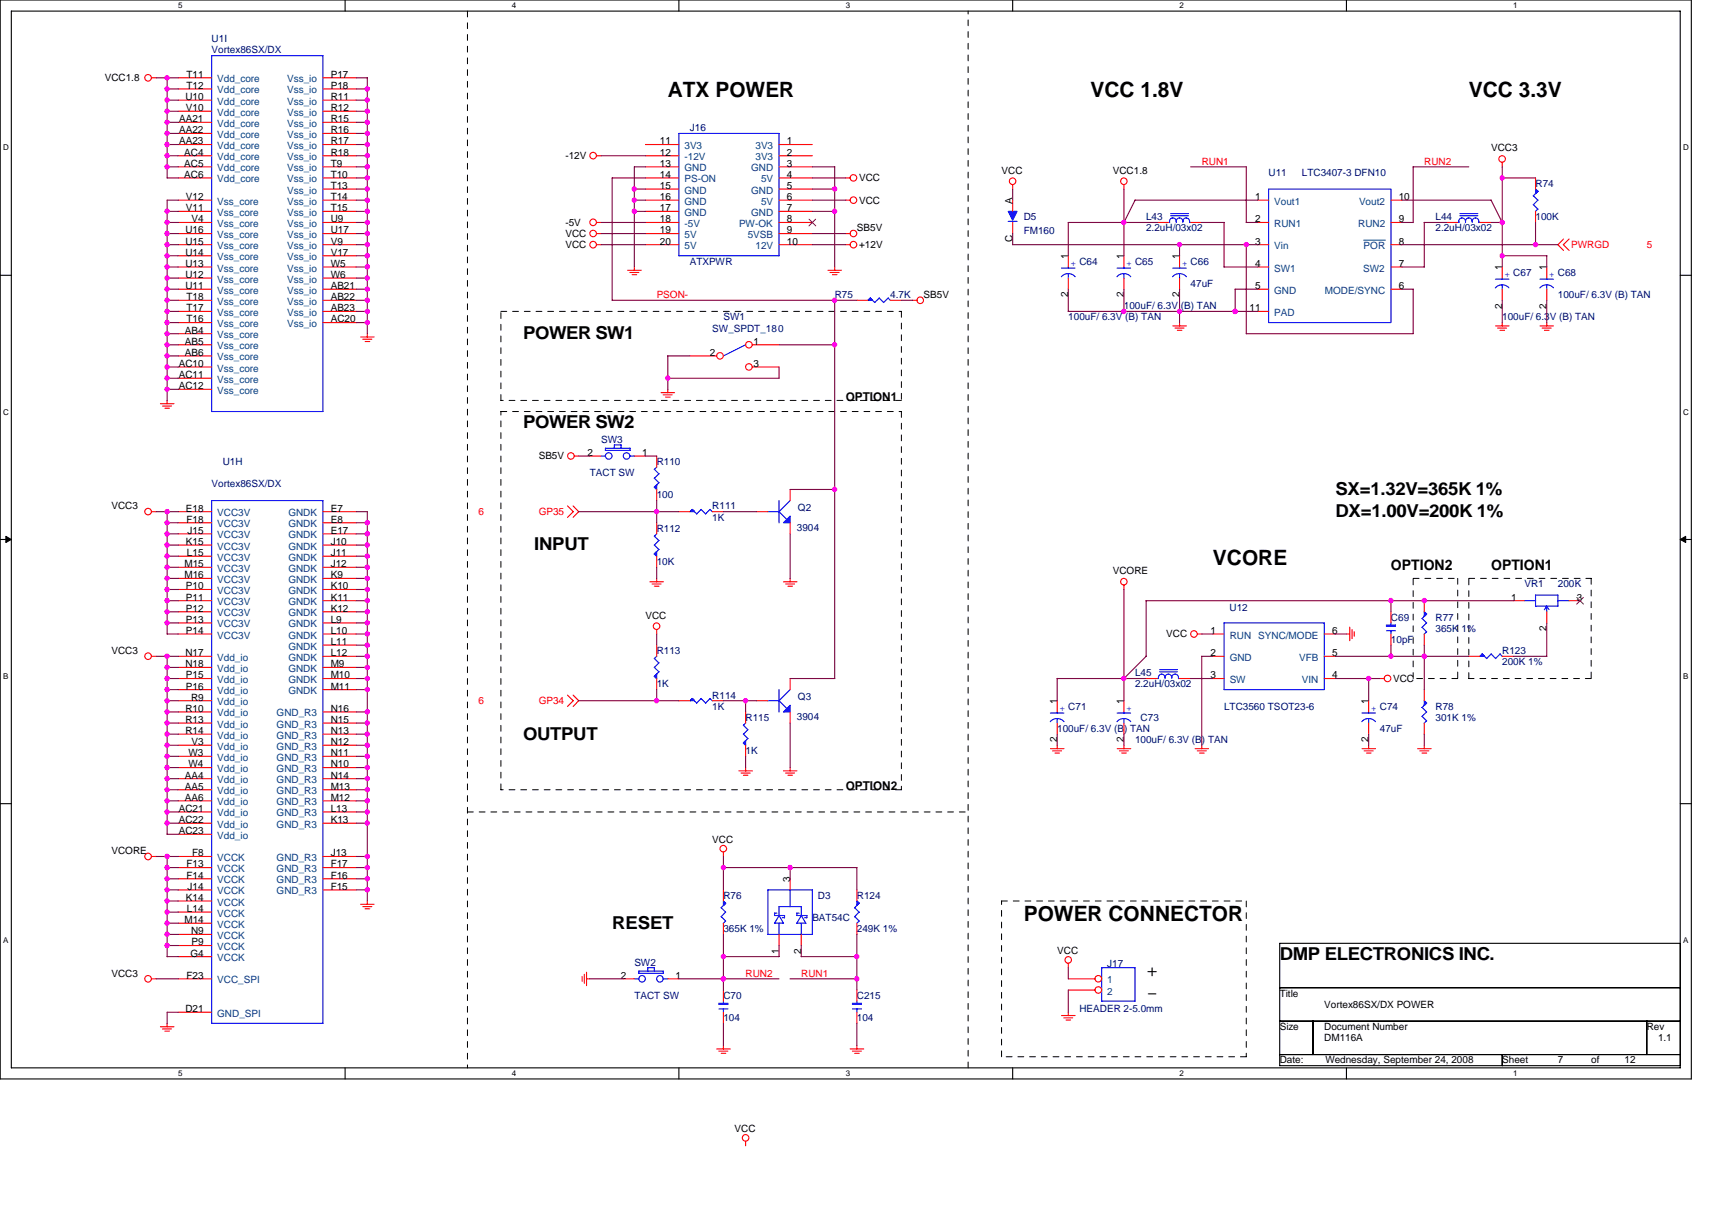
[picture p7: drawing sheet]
<svg xmlns="http://www.w3.org/2000/svg" width="297mm" height="210mm" viewBox="0 0 297 210" stroke-linecap="round" stroke-linejoin="round" font-family="sans-serif">
<path d="M0 0h293.5v187.2h-293.5zM2 1.9h289.5v183.4h-289.5z" fill="none" stroke="#000" stroke-width=".19"/>
<g fill="#fff">
<path d="M30.9 .2h.8v1.6h-.8z"/>
<path d="M30.9 185.5h.8v1.6h-.8z"/>
</g>
<path d="M59.9 0v1.9M59.9 185.3v1.9" fill="none" stroke="#000" stroke-width=".19"/>
<g fill="#fff">
<path d="M88.8 .2h.8v1.6h-.8z"/>
<path d="M88.8 185.5h.8v1.6h-.8z"/>
</g>
<path d="M117.8 0v1.9M117.8 185.3v1.9" fill="none" stroke="#000" stroke-width=".19"/>
<g fill="#fff">
<path d="M146.7 .2h.8v1.6h-.8z"/>
<path d="M146.7 185.5h.8v1.6h-.8z"/>
</g>
<path d="M175.7 0v1.9M175.7 185.3v1.9" fill="none" stroke="#000" stroke-width=".19"/>
<g fill="#fff">
<path d="M204.7 .2h.7v1.6h-.7z"/>
<path d="M204.7 185.5h.7v1.6h-.7z"/>
</g>
<path d="M233.6 0v1.9M233.6 185.3v1.9" fill="none" stroke="#000" stroke-width=".19"/>
<g fill="#fff">
<path d="M262.6 .2h.7v1.6h-.7z"/>
<path d="M262.6 185.5h.7v1.6h-.7z"/>
<path d="M.5 24.8h1v1.6h-1z"/>
<path d="M292 24.8h1v1.6h-1z"/>
<path d="M.5 70.7h1v1.5h-1z"/>
<path d="M292 70.7h1v1.5h-1z"/>
</g>
<path d="M0 47.8h2M291.5 47.8h2" fill="none" stroke="#000" stroke-width=".19"/>
<g fill="#fff">
<path d="M.5 116.5h.9v1.6h-.9z"/>
<path d="M292 116.5h.9v1.6h-.9z"/>
</g>
<path d="M0 93.6h2M291.5 93.6h2" fill="none" stroke="#000" stroke-width=".19"/>
<path d="M1 93.1l1 .5-1 .5zM291.5 93.6l1-.5v1z" fill="#000" stroke="#000" stroke-width=".17"/>
<g fill="#fff">
<path d="M.5 162.4h.9v1.5h-.9z"/>
<path d="M292 162.4h.9v1.5h-.9z"/>
</g>
<path d="M0 139.5h2M291.5 139.5h2M222 163.7h69.5v21.2h-69.5zM222 171.4h69.5M222 177.2h69.5M227.8 177.2v5.8M285.7 177.2v5.8M222 183h69.5M260.6 183v1.9" fill="none" stroke="#000" stroke-width=".19"/>
<g fill="none" stroke="#000" stroke-width=".17" stroke-dasharray="1 1 1 1 1 1 1 1">
<path d="M81.1 1.9v183.4M86.9 54h69.5M156.4 54v15.5M86.9 69.5v-15.5M86.9 71.4h69.5M156.4 69.5h-69.5M156.4 71.4v65.7M245.2 100.4h7.7M245.2 117.8v-17.4M252.9 100.4v17.4M252.9 117.8h-7.7M254.8 100.4h21.3"/>
<path d="M254.8 117.8v-17.4M276.1 100.4v17.4M276.1 117.8h-21.3M86.9 137.1v-65.7M156.4 137.1h-69.5M81.1 140.9h86.9M173.8 156.4h42.4M216.2 156.4v27M168 185.3v-183.4M173.8 183.4v-27M216.2 183.4h-42.4"/>
</g>
<g fill="none" stroke="#f00" stroke-width=".19">
<path d="M26.3 13.5h.8M30.9 13.5h5.8M30.9 15.4h5.8M30.9 17.4h5.8M30.9 19.3h5.8M56 13.5h5.8M56 15.4h5.8M56 17.4h5.8M56 19.3h5.8M30.9 30.9h5.8M30.9 34.7h5.8M30.9 27h5.8"/>
<path d="M30.9 38.6h5.8M30.9 21.2h5.8M30.9 23.2h5.8M30.9 25.1h5.8M30.9 29h5.8M30.9 36.7h5.8M56 30.9h5.8M56 34.7h5.8M56 27h5.8M56 38.6h5.8M56 21.2h5.8M56 23.2h5.8"/>
<path d="M56 25.1h5.8M56 29h5.8M56 36.7h5.8M56 32.8h5.8M103.5 27h.8M103.5 38.6h.8M112 30.9h5.8M112 34.7h5.8M112 27h5.8M112 38.6h5.8M112 25.1h5.8M112 29h5.8"/>
<path d="M112 36.7h5.8M112 32.8h5.8M135.2 30.9h5.7M135.2 34.7h5.7M135.2 27h5.7M135.2 38.6h5.7M135.2 25.1h5.7M135.2 29h5.7M135.2 36.7h5.7M135.2 32.8h5.7M146.7 30.9h.8M146.7 34.7h.8"/>
<path d="M175.7 32v.8M175.7 34.7v2M175.7 38.6v1.9M195 32v.8M260.6 28.2v.8M30.9 42.5h5.8M30.9 40.5h5.8M30.9 52.1h5.8M30.9 56h5.8M30.9 54h5.8M30.9 50.2h5.8M30.9 48.3h5.8"/>
<path d="M30.9 46.3h5.8M30.9 44.4h5.8M30.9 57.9h5.8M30.9 59.8h5.8M56 42.5h5.8M56 40.5h5.8M56 52.1h5.8M56 56h5.8M56 54h5.8M56 50.2h5.8M56 48.3h5.8M56 46.3h5.8"/>
<path d="M56 44.4h5.8M62.6 58.5h2.3M62.9 58.9h1.6M63.3 59.3h.9M63.7 57.9v.6M103.5 42.5h.8M103.5 40.5h.8M108.9 46.9h2.3M109.3 47.3h1.5M109.7 47.7h.8M110.1 46.3v.6M112 42.5h5.8"/>
<path d="M112 40.5h5.8M135.2 42.5h5.7M135.2 40.5h5.7M143.7 46.9h2.3M144 47.3h1.6M144.4 47.7h.8M144.8 46.3v.6M146.7 42.5h.8M146.7 40.5h.8M158.3 52.1h.8M185.4 44.4v1.9M185.4 48.3v1.9"/>
<path d="M203.5 56.6h2.3M203.9 56.9h1.5M204.3 57.3h.8M204.7 44.4v1.9M204.7 48.3v1.9M204.7 56v.6M259.5 56.6h2.3M259.8 56.9h1.6M260.3 57.3h.7M260.6 46.3v2M260.6 50.2v1.9M260.6 56v.6"/>
<path d="M267.2 56.6h2.3M267.6 56.9h1.5M268 57.3h.8M268.4 56v.6M271.3 41.5l-1 1 1 1M272.2 41.5l-1 1 1 1M27.8 70.1h2.4M28.2 70.5h1.6M28.6 70.8h.8M29 69.5v.6M30.9 61.8h5.8M30.9 63.7h5.8"/>
<path d="M30.9 65.6h5.8M30.9 67.6h5.8M99.6 79.1h.8M114.7 68.1h2.3M115.1 68.5h1.5M115.5 68.9h.8M115.9 67.6v.6M26.3 88.8h.8M98.5 87.8l1 1-1 1M99.4 87.8l1 1-1 1M131.3 88.8h1.9M137.1 84.9v2"/>
<path d="M137.1 90.7v1.9M26.3 113.9h.8M112.8 101h2.3M113.1 101.3h1.6M113.5 101.7h.8M113.9 100.4v.6M113.9 109.3v.7M113.9 112v1.9M113.9 117.8v1.9M135.9 101h2.4M136.3 101.3h1.6M136.7 101.7h.8"/>
<path d="M137.1 100.4v.6M137.1 117.8v1.9M195 101.5v.8M198.9 117.8h1.9M204.7 117.8h1.9M207.7 110h.8M233.6 110h.6M234.2 108.8v2.4M234.6 109.3v1.5M235 109.6v.8M239.4 117.8h.8M262.6 104.2h1.9"/>
<path d="M268.4 106.2v1.9M272.2 104.2h1.9M98.5 120.6l1 1-1 1M99.4 120.6l1 1-1 1M117.8 121.6h1.9M123.6 121.6h1.9M128.2 133.8h2.4M128.6 134.2h1.6M129 134.5h.8M129.4 123.5v2M129.4 129.3v2M129.4 133.2v.6"/>
<path d="M131.3 121.6h1.9M135.9 133.8h2.4M136.3 134.2h1.6M136.7 134.5h.8M137.1 123.5v2M137.1 133.2v.6M182.3 129.9h2.3M182.6 130.3h1.6M183 130.7h.8M183.4 129.3v.6M193.8 129.9h2.4M194.2 130.3h1.6"/>
<path d="M194.6 130.7h.8M195 129.3v.6M207.4 129.9h2.3M207.7 130.3h1.6M208.1 130.7h.8M208.5 129.3v.6M236.3 129.9h2.4M236.7 130.3h1.5M237.1 130.7h.8M237.5 129.3v.6M246 129.9h2.3M246.3 130.3h1.6"/>
<path d="M246.7 130.7h.8M247.1 129.3v.6M26.3 148.6h.8M62.6 156.9h2.3M62.9 157.3h1.6M63.3 157.7h.9M63.7 156.4v.6M125.5 147.9v.8M148.7 154.4v2M26.3 169.9h.8M27.8 178.2h2.4M28.2 178.6h1.6"/>
<path d="M28.6 178.9h.8M29 177.6v.6M101 169.5v.8M101.4 169.1v1.5M101.7 169.9h.6M101.8 168.7v2.3M148.7 160.2v2M148.7 171.8v1.9M148.7 175.7v1.9M184.2 176.2h2.3M184.6 176.6h1.5M185 177h.8"/>
<path d="M185.4 167.2v.8M185.4 175.7v.6M124.4 182h2.3M124.7 182.4h1.6M125.1 182.8h.8M125.5 181.5v.6M129.4 198.1v.7M147.5 182h2.4M147.9 182.4h1.6M148.3 182.8h.8M148.7 181.5v.6"/>
<circle cx="25.7" cy="13.5" r=".57"/>
<circle cx="102.9" cy="38.6" r=".57"/>
<circle cx="102.9" cy="27" r=".57"/>
<circle cx="148.1" cy="34.7" r=".57"/>
<circle cx="148.1" cy="30.9" r=".57"/>
<circle cx="175.7" cy="31.5" r=".57"/>
<circle cx="195" cy="31.5" r=".57"/>
<circle cx="260.6" cy="27.6" r=".57"/>
<circle cx="102.9" cy="42.5" r=".57"/>
<circle cx="102.9" cy="40.5" r=".57"/>
<circle cx="148.1" cy="42.5" r=".57"/>
<circle cx="148.1" cy="40.5" r=".57"/>
<circle cx="159.7" cy="52.1" r=".57"/>
<circle cx="99.1" cy="79.1" r=".57"/>
<circle cx="25.7" cy="88.8" r=".57"/>
<circle cx="25.7" cy="113.9" r=".57"/>
<circle cx="113.9" cy="108.7" r=".57"/>
<circle cx="195" cy="100.9" r=".57"/>
<circle cx="207.2" cy="110" r=".57"/>
<circle cx="240.8" cy="117.7" r=".57"/>
<circle cx="25.7" cy="148.6" r=".57"/>
<circle cx="125.5" cy="147.3" r=".57"/>
<circle cx="25.7" cy="169.9" r=".57"/>
<circle cx="185.3" cy="166.6" r=".57"/>
<circle cx="129.4" cy="197.5" r=".57"/>
</g>
<g fill="#00f" stroke="#00f" stroke-width=".19">
<path d="M174.9 36.7h1.6l-.8 1.5z" fill-rule="evenodd"/>
<path d="M120.1 121.2l.4 .4h-.8l.4-.4 .4 .4z" fill-rule="evenodd"/>
<path d="M136.5 123l.6-.6v1.1h-1.2z" fill-rule="evenodd"/>
<path d="M129 128.9l.4-.3v.7l-.4-.4 .4-.3z" fill-rule="evenodd"/>
<path d="M113.5 117.4l.4-.4v.8l-.4-.4 .4-.4z" fill-rule="evenodd"/>
<path d="M148.7 156.4l.4 .3-.4 .4 .4-.4-.4 .4z" fill-rule="evenodd"/>
<path d="M137.1 89.6v1.1h-1.2z" fill-rule="evenodd"/>
<path d="M147.9 174.1v.2h1.6v-.2z" fill-rule="evenodd"/>
</g>
<g fill="none" stroke="#00f" stroke-width=".19">
<path d="M36.7 9.7h19.3v61.7h-19.3zM117.8 23.2h17.4v21.2h-17.4zM174.9 38.4h1.6M175.7 38.4v.2M184.2 46.5h2.3M185.3 47.5a1.51 1.51 0 0 0-1.2 .5M185.3 47.5h.1a1.54 1.54 0 0 1 1.1 .5M185.4 46.3v.2M185.4 47.5v.8M203.5 46.5h2.3M204.6 47.5a1.51 1.51 0 0 0-1.1 .5M204.6 47.5h.1a1.54 1.54 0 0 1 1.1 .5"/>
<path d="M204.7 46.3v.2M204.7 47.5v.8M259.5 48.5h2.3M260.6 48.3v.2M260.6 49.4v.8M261.8 50a1.54 1.54 0 0 0-1.2-.6 1.54 1.54 0 0 0-1.2 .6M133.2 88.8h2l1.3 1.4M135.2 86.9v3.8M137.1 86.9l-2 1.9M113.5 117.3l.4 .5M113.5 114.3l.8 .7-.8 .8 .8 .8M114 113.9l-.5 .4"/>
<path d="M114.3 116.6l-.8 .8M135.2 119.7v3.9M137.1 119.7l-2 1.9M201.2 116.6h3.1M201.2 116.2h3.1M202.1 117.5a.59 .59 0 0 0-.7-.5 .59 .59 0 0 0-.4 .8h-.2M202.1 117.5a.58 .58 0 0 1 .6-.5 .58 .58 0 0 1 .6 .5M202.1 117.6v.2M203.3 117.5a.6 .6 0 0 1 .7-.5 .6 .6 0 0 1 .5 .8h.2M203.3 117.5v.3M264.5 104.2h1.9M266.4 105.2h3.9"/>
<path d="M268.3 105.2l.4 .6M268.4 105.2v1M268.4 105.2l-.5 .6M270.3 104.2h1.9M270.3 103.3h-3.9v1.9M270.3 103.3v1.9M120.1 121.2l-.4 .4M121.6 121.2l.8 .8M121.7 121.2l-.8 .8-.8-.8M123.2 121.2l.4 .4M123.2 121.2l-.8 .8M129 128.9l.4 .4"/>
<path d="M129 127.4l.7 .8M129 125.8l.7 .8M129.4 125.5l-.4 .4M129.8 128.1l-.8 .8M129.8 126.6l-.8 .8M133.2 121.6h2l1.3 1.4M148.3 157.5l.8 .8M148.3 159.1l.8 .8M148.7 156.4l.4 .4M149.1 156.7l-.8 .8M149.1 158.3l-.8 .8M149.1 159.8l-.4 .4"/>
<path d="M124.7 175.1h1.6M125.5 173.7v.4M125.5 175.1v.6M147.9 175.1h1.6M148.7 173.7v.4M148.7 175.1v.6"/>
</g>
<path d="M140.4 38l1.1 1.2M141.5 38l-1.1 1.2M273.6 103.7l1.1 1.1M274.7 103.7l-1.1 1.1" fill="none" stroke="#804000" stroke-width=".17"/>
<path d="M124.7 174.1h1.6v.2h-1.6z" fill="#00f"/>
<g fill="none" stroke="#00f" stroke-width=".19">
<path d="M202.7 38.6h.2M203.1 37.4h3.1M203.1 37.1h3.1M204.1 38.4v.2M205.2 38.4a.57 .57 0 0 0-.5-.6 .57 .57 0 0 0-.6 .6 .6 .6 0 0 0-.7-.6 .6 .6 0 0 0-.5 .8M205.2 38.4a.58 .58 0 0 1 .6-.6 .58 .58 0 0 1 .6 .6M205.2 38.4v.2M206.4 38.6h.2M206.4 38.4v.2M220.1 32.8h21.2v23.2h-21.2zM252.9 38.6h.2M253.3 37.4h3.1"/>
<path d="M253.3 37.1h3.1M254.3 38.4v.2M255.4 38.4a.58 .58 0 0 0-.5-.6 .58 .58 0 0 0-.6 .6 .6 .6 0 0 0-.7-.6 .6 .6 0 0 0-.5 .8M255.4 38.4a.57 .57 0 0 1 .6-.6 .57 .57 0 0 1 .6 .6M255.4 38.4v.2M256.6 38.6h.2M256.6 38.4v.2M266 34l.8 .8M266.4 32.8l.4 .4M266.8 33.2l-.8 .8M266.8 34.7l-.8 .8 .8 .8M266.8 36.3l-.4 .4"/>
<path d="M129.4 59.8l-3.9 2M151 51.7l.8 .8M151 51.7l-.4 .4M152.5 51.7l.8 .8M152.6 51.7l-.8 .8M154.1 51.7l.4 .4M154.1 51.7l-.8 .8M193.8 48a1.51 1.51 0 0 1 1.2-.5 1.54 1.54 0 0 1 1.2 .5M193.8 46.5h2.4M195 46.3v.2M195 47.5v.8M267.2 48.5h2.3"/>
<path d="M268.3 49.4a1.54 1.54 0 0 0-1.1 .6M268.3 49.4h.1a1.54 1.54 0 0 1 1.1 .6M268.4 48.3v.2M268.4 49.4v.8M104.3 79.1h.7M105 78.2h4.3M105 78.2v-.4h4.3v.4M107.8 77.2v.6M107.8 77.2h-1.2v.6M109.3 79.1h.8M36.7 86.9h19.3v90.7h-19.3zM113.5 81.4l.8 .8"/>
<path d="M113.5 94.6l.8 .7-.8 .8 .4 .4M114 81l-.5 .4M114 92.6l-.5 .4 .8 .8M114.3 82.2l-.8 .8 .8 .8-.8 .7 .4 .4M114.3 93.8l-.8 .8M121.6 88.4l.8 .8M121.7 88.4l-.8 .8-.8-.8-.4 .4M123.6 88.8l-.4-.4-.8 .8M212.4 108.1h17.4v11.6h-17.4zM240.6 109.5h1.5M241.3 108.1v.4M241.3 109.4v.6"/>
<path d="M247.1 106.2l.4 .4M247.5 106.6l-.8 .8 .8 .7M247.5 108.1l-.8 .8 .8 .8M247.5 109.6l-.4 .4M257.2 113.5l.8 .8M257.2 113.5l-.4 .4M258.7 113.5l.8 .8M258.7 113.5l-.8 .8M260.3 113.5l.4 .4M260.3 113.5l-.8 .8M182.2 125.2a1.51 1.51 0 0 1 1.2-.5 1.54 1.54 0 0 1 1.2 .5M182.2 123.7h2.4"/>
<path d="M183.4 123.5v.3M183.4 124.7v.8M193.8 125.2a1.51 1.51 0 0 1 1.2-.5 1.54 1.54 0 0 1 1.2 .5M193.8 123.7h2.4M195 123.5v.3M195 124.7v.8M236.3 125.2a1.46 1.46 0 0 1 1.1-.5h.1a1.54 1.54 0 0 1 1.2 .5M236.3 123.7h2.3M237.5 123.5v.3M237.5 124.7v.8M246.7 122.8l.8 .8M247.1 121.6l.4 .4"/>
<path d="M247.5 122l-.8 .8M247.5 123.5l-.8 .8 .8 .8M247.5 125.1l-.4 .4M125.1 157.5l.8 .8M125.1 159.1l.8 .8M125.5 156.4l.4 .4M125.9 156.7l-.8 .8M125.9 158.3l-.8 .8M125.9 159.8l-.4 .4M133.2 154.4h7.7v7.8h-7.7zM134.4 158.5v.4h1.7M134.4 158.5h.4"/>
<path d="M135.2 158.9l-.8 1.3h1.6l-.8-1.3v-1.6h3.8v1.6l.8 1.3M136.1 158.9v.4h-.4M137.1 154.4v2.9M138.3 158.5v.4h1.7M138.3 158.5h.4M139 158.9l-.8 1.3h1.6M140 158.9v.4h-.4M110 169.9h.8M112.4 167.9v.6M112.4 167.9h1.2M113.5 167.9v.7M115.1 169.9h.8"/>
<path d="M115.1 168.5v.4M115.1 168.5h-4.3v.4h4.3M124.7 174.1h1.6v.2h-1.6zM135.2 160.2v2M139 160.2v2M191.2 167.9h5.7v5.8h-5.7z"/>
<circle cx="105.6" cy="79.1" r=".57"/>
<circle cx="108.7" cy="79.1" r=".57"/>
<circle cx="111.4" cy="169.9" r=".57"/>
<circle cx="114.5" cy="169.9" r=".57"/>
</g>
<g fill="none" stroke="#f00" stroke-width=".19">
<path d="M200.8 38.6h1.9M206.6 38.6h1.9M218.2 38.6h1.9M218.2 34.7h1.9M241.3 38.6h2M241.3 34.7h2M251 38.6h1.9M256.8 38.6h1.9M266.4 30.9v1.9M266.4 36.7v1.9M130.5 59.8h4.7M148.7 52.1h1.9"/>
<path d="M154.5 52.1h1.9M195 44.4v1.9M195 48.3v1.9M218.2 42.5h1.9M218.2 46.3h1.9M218.2 50.2h1.9M218.2 54h1.9M241.3 42.5h2M241.3 46.3h2M241.3 50.2h2M268.4 46.3v2M268.4 50.2v1.9"/>
<path d="M102.3 79.1h2M110.1 79.1h1.9M113.9 79.1v2M119.7 61.8h4.7M130.5 63.7h4.7M30.9 88.8h5.8M30.9 90.7h5.8M30.9 92.6h5.8M30.9 94.6h5.8M30.9 96.5h5.8M30.9 98.4h5.8M56 88.8h5.8"/>
<path d="M56 90.7h5.8M56 92.6h5.8M56 94.6h5.8M56 96.5h5.8M56 98.4h5.8M113.9 84.9v2M113.9 90.7v1.9M113.9 96.5v1.9M117.8 88.8h1.9M123.6 88.8h1.9M30.9 100.4h5.8M30.9 102.3h5.8"/>
<path d="M30.9 104.2h5.8M30.9 106.2h5.8M30.9 108.1h5.8M30.9 110h5.8M30.9 113.9h5.8M30.9 115.8h5.8M30.9 117.8h5.8M30.9 119.7h5.8M56 100.4h5.8M56 102.3h5.8M56 104.2h5.8M56 106.2h5.8"/>
<path d="M56 108.1h5.8M56 110h5.8M56 112h5.8M56 113.9h5.8M56 115.8h5.8M56 117.8h5.8M56 119.7h5.8M210.5 110h1.9M210.5 113.9h1.9M210.5 117.8h1.9M229.8 110h1.9M229.8 113.9h1.9"/>
<path d="M229.8 117.8h1.9M241.3 106.2v1.9M241.3 110v2M247.1 104.2v2M247.1 110v2M247.1 119.7v1.9M254.8 113.9h2M260.6 113.9h2M30.9 123.5h5.8M30.9 125.5h5.8M30.9 127.4h5.8M30.9 129.3h5.8"/>
<path d="M30.9 131.3h5.8M30.9 133.2h5.8M30.9 135.1h5.8M30.9 137.1h5.8M30.9 139h5.8M30.9 121.6h5.8M56 123.5h5.8M56 125.5h5.8M56 127.4h5.8M56 129.3h5.8M56 131.3h5.8M56 133.2h5.8"/>
<path d="M56 135.1h5.8M56 137.1h5.8M56 139h5.8M183.4 121.6v1.9M183.4 125.5v1.9M195 121.6v1.9M195 125.5v1.9M237.5 121.6v1.9M237.5 125.5v1.9M247.1 125.5v1.9M30.9 140.9h5.8M30.9 142.9h5.8"/>
<path d="M30.9 148.6h5.8M30.9 150.6h5.8M30.9 152.5h5.8M30.9 154.4h5.8M30.9 156.4h5.8M30.9 158.3h5.8M30.9 144.8h5.8M56 140.9h5.8M56 142.9h5.8M56 148.6h5.8M56 150.6h5.8M56 152.5h5.8"/>
<path d="M56 154.4h5.8M125.5 154.4v2M137.1 152.5v1.9M30.9 169.9h5.8M30.9 160.2h5.8M30.9 162.2h5.8M30.9 164.1h5.8M30.9 166h5.8M30.9 175.7h5.8M108.1 169.9h2M115.9 169.9h1.9M125.5 160.2v2"/>
<path d="M125.5 171.8v1.9M125.5 175.7v1.9M135.2 162.2v1.9M139 162.2v1.9M185.4 169.9h4.6M185.4 171.8h4.6"/>
<circle cx="129.9" cy="59.8" r=".57"/>
<circle cx="124.9" cy="61.8" r=".57"/>
<circle cx="129.9" cy="63.7" r=".57"/>
<circle cx="190.6" cy="169.8" r=".57"/>
<circle cx="190.6" cy="171.8" r=".57"/>
</g>
<g fill="#00f" stroke="#00f" stroke-width=".19">
<path d="M120.1 88.4l.4 .4h-.8l.4-.4 .4 .4z" fill-rule="evenodd"/>
<path d="M247.1 106.2l.4 .4-.4 .3 .4-.3-.4 .3z" fill-rule="evenodd"/>
<path d="M113.5 84.5l.4-.3v.7l-.4-.4 .4-.3z" fill-rule="evenodd"/>
<path d="M113.5 96.1l.4-.4v.8l-.4-.4 .4-.4z" fill-rule="evenodd"/>
<path d="M247.1 121.6l.4 .4-.4 .4 .4-.4-.4 .4z" fill-rule="evenodd"/>
<path d="M240.6 108.5v.2h1.5v-.2z" fill-rule="evenodd"/>
<path d="M266.4 32.8l.4 .4-.4 .4 .4-.4-.4 .4z" fill-rule="evenodd"/>
<path d="M125.5 156.4l.4 .3-.4 .4 .4-.4-.4 .4z" fill-rule="evenodd"/>
<path d="M150.6 52.1l.4-.4 .4 .4-.4-.4 .4 .4z" fill-rule="evenodd"/>
<path d="M257.2 113.5l.4 .4h-.8l.4-.4 .4 .4z" fill-rule="evenodd"/>
</g>
<path d="M236.6 41.7h3.8" fill="none" stroke="#004080" stroke-width=".17"/>
<g fill="none" stroke="#800040" stroke-width=".19">
<path d="M27.1 13.5h3.8M29 15.4h1.9M29 17.4h1.9M29 19.3h1.9M29 13.5v17.4h1.9M61.8 13.5h2M61.8 15.4h2M61.8 17.4h2M61.8 19.3h2M63.7 13.5v44.4M29 21.2h1.9M29 23.2h1.9"/>
<path d="M29 25.1h1.9M29 27h1.9M29 29h1.9M29 38.6h1.9M29 36.7h1.9M30.9 34.7h-1.9v34.8M61.8 21.2h2M61.8 23.2h2M61.8 25.1h2M61.8 27h2M61.8 29h2M61.8 30.9h2"/>
<path d="M61.8 34.7h2M61.8 38.6h2M61.8 32.8h2M61.8 36.7h2M104.3 38.6h7.7M104.3 27h7.7M106.2 30.9h5.8M106.2 30.9v21.2h42.5M110.1 34.7h1.9M110.1 32.8h1.9M110.1 36.7h1.9M112 29h-1.9v17.4"/>
<path d="M140.9 29h3.9v17.4M140.9 30.9h5.9M140.9 34.7h5.9M140.9 32.8h3.9M140.9 36.7h3.9M175.7 32.8v1.9M195 32.8v11.6M196.9 34.7h21.3M197 34.7l-2 3.9M200.8 38.6h-15.5l.1 5.8M206.6 29h9.6M208.5 38.6h3.9v7.7h5.8"/>
<path d="M216.2 28.9v9.7h2M243.2 34.7h15.5M243.2 38.6h2M245.2 29h9.6M245.2 29v9.6M251 38.6h-3.9v7.7h-3.9M258.7 34.7l1.9 3.9h-1.9M260.6 30.9h5.8M260.6 28.9v17.4M266.4 38.6v3.9M29 42.5h1.9M29 40.5h1.9"/>
<path d="M29 52.1h1.9M29 59.8h1.9M29 46.3h1.9M29 44.4h1.9M29 54h1.9M29 50.2h1.9M29 48.3h1.9M29 57.9h1.9M29 56h1.9M61.8 42.5h2M61.8 40.5h2M61.8 52.1h2"/>
<path d="M61.8 46.3h2M61.8 44.4h2M61.8 54h2M61.8 50.2h2M61.8 48.3h2M61.8 56h2M104.3 42.5h7.7M104.3 40.5h7.7M135.2 59.8h9.6M140.9 42.5h5.9M140.9 40.5h5.9M144.8 52.1v65.7h-7.7"/>
<path d="M156.4 52.1h1.9M175.7 42.5h42.5M175.7 40.5v2M185.4 50.2v3.8h32.8M195 50.2v3.8M204.7 42.4v2M204.7 50.2v5.8M214.3 50.2h3.9M214.3 50.2v3.8M216.2 42.4v15.5h29v-7.7h-2M243.3 42.5h27M260.6 52.1v3.9"/>
<path d="M260.6 44.4h7.8M268.4 44.4v2M268.4 52.1v3.9M29 65.6h1.9M29 61.8h1.9M29 63.7h1.9M29 67.6h1.9M100.4 79.1h2M112 79.1h2M115.8 65.6h19.4M119.7 61.8h-3.8v5.8M135.2 63.7v2"/>
<path d="M27.1 88.8h3.8M29 90.7h1.9M29 92.6h1.9M29 94.6h1.9M29 96.5h1.9M29 98.4h1.9M29 88.8v21.2h1.9M61.8 88.8h2M61.8 90.7h2M61.8 92.6h2M61.8 94.6h2M61.8 96.5h2"/>
<path d="M61.8 98.4h2M63.7 88.8v67.6M100.4 88.8h17.4M113.9 86.9v3.8M113.9 98.4v2M125.5 88.8h5.8M137.1 84.9h7.7M137.1 92.6v7.8M27.1 113.9h3.8M29 100.4h1.9M29 102.3h1.9M29 104.2h1.9"/>
<path d="M29 106.2h1.9M29 108.1h1.9M29 115.8h1.9M29 117.8h1.9M29 119.7h1.9M29 113.9v30.9h1.9M61.8 100.4h2M61.8 102.3h2M61.8 104.2h2M61.8 106.2h2M61.8 108.1h2M61.8 110h2"/>
<path d="M61.8 113.9h2M61.8 115.8h2M61.8 117.8h2M61.8 119.7h2M61.8 112h2M113.9 110v2M113.9 119.7v1.9M183.4 117.8h15.5M183.4 117.7v3.9M195 102.3v19.3M198.8 104.2h63.8M198.9 104.2v9.7"/>
<path d="M198.9 113.9l-3.9 3.9M206.6 117.8h3.9M208.5 110h2M208.5 113.9h2M208.5 113.9v15.4M231.7 110h1.9M231.7 117.8h7.7M231.7 113.9h23.1M237.5 117.7v3.9M241.3 104.2v2M241.3 111.9v2M247.1 111.9v7.8"/>
<path d="M268.4 108.1v5.8h-5.9M29 121.6h1.9M29 123.5h1.9M29 125.5h1.9M29 127.4h1.9M29 129.3h1.9M29 131.3h1.9M29 133.2h1.9M29 135.1h1.9M29 137.1h1.9M29 139h1.9M61.8 123.5h2"/>
<path d="M61.8 125.5h2M61.8 127.4h2M61.8 129.3h2M61.8 131.3h2M61.8 133.2h2M61.8 135.1h2M61.8 137.1h2M61.8 139h2M100.4 121.6h17.4M125.5 121.6h5.8M129.4 121.6v2M129.4 131.3v1.9"/>
<path d="M137.1 125.5v7.7M183.4 127.4v1.9M195 127.4v1.9M237.5 127.4v1.9M247.1 127.4v1.9M27 148.6h3.9M29 140.9h1.9M29 142.9h1.9M29 148.6v17.4M29 152.5h1.9M29 150.6h1.9M29 154.4h1.9"/>
<path d="M29 158.3h1.9M29 156.4h1.9M61.8 140.9h2M61.8 142.9h2M61.8 152.5h2M61.8 150.6h2M61.8 154.4h2M61.8 148.6h2M125.5 150.6h23.2v3.8M125.5 148.6v5.9M137.1 150.5v2M27.1 169.9h3.8"/>
<path d="M29 166h1.9M29 160.2h1.9M29 164.1h1.9M29 162.2h1.9M30.9 175.7h-1.9v1.9M102.3 169.9h5.8M117.8 169.9h17.4M125.5 162.2v9.6M125.5 177.6v3.9M135.2 164.1v1.9h-9.7M137.1 169.9h11.6M139 166h9.7"/>
<path d="M139 164.1v1.9M148.7 162.1v9.7M148.7 177.6v3.9M185.4 167.9v2M185.4 171.8v3.9"/>
</g>
<g fill="#f0f" stroke="#f0f" stroke-width=".19">
<circle cx="29" cy="108.1" r=".38"/>
<circle cx="29" cy="113.9" r=".38"/>
<circle cx="29" cy="115.8" r=".38"/>
<circle cx="29" cy="28.9" r=".38"/>
<circle cx="29" cy="13.5" r=".38"/>
<circle cx="29" cy="15.4" r=".38"/>
<circle cx="29" cy="17.4" r=".38"/>
<circle cx="29" cy="19.3" r=".38"/>
<circle cx="29" cy="21.2" r=".38"/>
<circle cx="29" cy="23.1" r=".38"/>
<circle cx="29" cy="25.1" r=".38"/>
<circle cx="29" cy="27" r=".38"/>
<circle cx="29" cy="88.8" r=".38"/>
<circle cx="29" cy="90.7" r=".38"/>
<circle cx="29" cy="92.6" r=".38"/>
<circle cx="29" cy="94.6" r=".38"/>
<circle cx="29" cy="96.5" r=".38"/>
<circle cx="29" cy="98.4" r=".38"/>
<circle cx="29" cy="100.4" r=".38"/>
<circle cx="29" cy="102.3" r=".38"/>
<circle cx="29" cy="104.2" r=".38"/>
<circle cx="29" cy="106.2" r=".38"/>
<circle cx="29" cy="117.7" r=".38"/>
<circle cx="29" cy="119.7" r=".38"/>
<circle cx="29" cy="121.6" r=".38"/>
<circle cx="29" cy="123.5" r=".38"/>
<circle cx="29" cy="125.5" r=".38"/>
<circle cx="29" cy="127.4" r=".38"/>
<circle cx="29" cy="129.3" r=".38"/>
<circle cx="29" cy="131.3" r=".38"/>
<circle cx="29" cy="133.2" r=".38"/>
<circle cx="29" cy="135.1" r=".38"/>
<circle cx="29" cy="137" r=".38"/>
<circle cx="29" cy="139" r=".38"/>
<circle cx="29" cy="140.9" r=".38"/>
<circle cx="29" cy="142.8" r=".38"/>
<circle cx="144.8" cy="52.1" r=".38"/>
<circle cx="144.8" cy="84.9" r=".38"/>
<circle cx="266.4" cy="42.4" r=".38"/>
<circle cx="195" cy="38.6" r=".38"/>
<circle cx="260.6" cy="38.6" r=".38"/>
<circle cx="260.6" cy="44.4" r=".38"/>
<circle cx="125.5" cy="166" r=".38"/>
<circle cx="125.5" cy="169.9" r=".38"/>
<circle cx="260.6" cy="30.9" r=".38"/>
<circle cx="113.9" cy="88.8" r=".38"/>
<circle cx="113.9" cy="121.6" r=".38"/>
<circle cx="144.8" cy="59.8" r=".38"/>
<circle cx="129.3" cy="121.6" r=".38"/>
<circle cx="29" cy="46.3" r=".38"/>
<circle cx="63.7" cy="152.5" r=".38"/>
<circle cx="29" cy="40.5" r=".38"/>
<circle cx="29" cy="65.6" r=".38"/>
<circle cx="63.7" cy="23.1" r=".38"/>
<circle cx="63.7" cy="48.2" r=".38"/>
<circle cx="29" cy="57.9" r=".38"/>
<circle cx="214.3" cy="54" r=".38"/>
<circle cx="29" cy="52.1" r=".38"/>
<circle cx="29" cy="160.2" r=".38"/>
<circle cx="63.7" cy="98.4" r=".38"/>
<circle cx="29" cy="158.3" r=".38"/>
<circle cx="63.7" cy="38.6" r=".38"/>
<circle cx="63.7" cy="90.7" r=".38"/>
<circle cx="63.7" cy="127.4" r=".38"/>
<circle cx="63.7" cy="148.6" r=".38"/>
<circle cx="29" cy="36.7" r=".38"/>
<circle cx="63.7" cy="115.8" r=".38"/>
<circle cx="63.7" cy="102.3" r=".38"/>
<circle cx="29" cy="54" r=".38"/>
<circle cx="237.5" cy="117.7" r=".38"/>
<circle cx="63.7" cy="27" r=".38"/>
<circle cx="63.7" cy="19.3" r=".38"/>
<circle cx="216.2" cy="42.4" r=".38"/>
<circle cx="63.7" cy="52.1" r=".38"/>
<circle cx="29" cy="59.8" r=".38"/>
<circle cx="29" cy="164.1" r=".38"/>
<circle cx="63.7" cy="131.3" r=".38"/>
<circle cx="63.7" cy="139" r=".38"/>
<circle cx="29" cy="154.4" r=".38"/>
<circle cx="63.7" cy="92.6" r=".38"/>
<circle cx="63.7" cy="42.4" r=".38"/>
<circle cx="247.1" cy="113.9" r=".38"/>
<circle cx="241.3" cy="113.9" r=".38"/>
<circle cx="63.7" cy="32.8" r=".38"/>
<circle cx="195" cy="54" r=".38"/>
<circle cx="63.7" cy="123.5" r=".38"/>
<circle cx="63.7" cy="56" r=".38"/>
<circle cx="110" cy="34.7" r=".38"/>
<circle cx="29" cy="148.6" r=".38"/>
<circle cx="29" cy="150.6" r=".38"/>
<circle cx="63.7" cy="110" r=".38"/>
<circle cx="63.7" cy="30.9" r=".38"/>
<circle cx="63.7" cy="119.7" r=".38"/>
<circle cx="63.7" cy="150.6" r=".38"/>
<circle cx="29" cy="48.2" r=".38"/>
<circle cx="63.7" cy="135.1" r=".38"/>
<circle cx="63.7" cy="106.2" r=".38"/>
<circle cx="29" cy="42.4" r=".38"/>
<circle cx="63.7" cy="46.3" r=".38"/>
<circle cx="115.8" cy="65.6" r=".38"/>
<circle cx="63.7" cy="113.9" r=".38"/>
<circle cx="63.7" cy="36.7" r=".38"/>
<circle cx="29" cy="67.6" r=".38"/>
<circle cx="63.7" cy="142.8" r=".38"/>
<circle cx="144.8" cy="32.8" r=".38"/>
<circle cx="63.7" cy="154.4" r=".38"/>
<circle cx="195" cy="117.7" r=".38"/>
<circle cx="29" cy="38.6" r=".38"/>
<circle cx="29" cy="56" r=".38"/>
<circle cx="29" cy="61.8" r=".38"/>
<circle cx="63.7" cy="50.2" r=".38"/>
<circle cx="63.7" cy="25.1" r=".38"/>
<circle cx="63.7" cy="137" r=".38"/>
<circle cx="29" cy="162.1" r=".38"/>
<circle cx="29" cy="156.3" r=".38"/>
<circle cx="63.7" cy="129.3" r=".38"/>
<circle cx="29" cy="63.7" r=".38"/>
<circle cx="63.7" cy="40.5" r=".38"/>
<circle cx="204.6" cy="42.4" r=".38"/>
<circle cx="110" cy="36.7" r=".38"/>
<circle cx="63.7" cy="108.1" r=".38"/>
<circle cx="63.7" cy="100.4" r=".38"/>
<circle cx="241.3" cy="104.2" r=".38"/>
<circle cx="63.7" cy="15.4" r=".38"/>
<circle cx="63.7" cy="28.9" r=".38"/>
<circle cx="63.7" cy="54" r=".38"/>
<circle cx="63.7" cy="117.7" r=".38"/>
<circle cx="63.7" cy="104.2" r=".38"/>
<circle cx="29" cy="50.2" r=".38"/>
<circle cx="63.7" cy="111.9" r=".38"/>
<circle cx="110" cy="32.8" r=".38"/>
<circle cx="63.7" cy="140.9" r=".38"/>
<circle cx="63.7" cy="133.2" r=".38"/>
<circle cx="63.7" cy="44.4" r=".38"/>
<circle cx="29" cy="152.5" r=".38"/>
<circle cx="63.7" cy="21.2" r=".38"/>
<circle cx="29" cy="44.4" r=".38"/>
<circle cx="144.8" cy="36.7" r=".38"/>
<circle cx="63.7" cy="94.6" r=".38"/>
<circle cx="63.7" cy="96.5" r=".38"/>
<circle cx="63.7" cy="17.4" r=".38"/>
<circle cx="63.7" cy="34.7" r=".38"/>
<circle cx="204.6" cy="54" r=".38"/>
<circle cx="63.7" cy="125.5" r=".38"/>
<circle cx="247.1" cy="104.2" r=".38"/>
<circle cx="148.7" cy="169.9" r=".38"/>
<circle cx="148.7" cy="166" r=".38"/>
<circle cx="137.1" cy="150.6" r=".38"/>
<circle cx="125.5" cy="150.6" r=".38"/>
</g>
<g font-size="3.7">
<text x="115.9" y="16.9">ATX POWER</text>
<text x="189.2" y="16.9">VCC 1.8V</text>
<text x="254.8" y="16.9">VCC 3.3V</text>
<text x="210.5" y="98">VCORE</text>
<text x="177.6" y="159.7">POWER CONNECTOR</text>
</g>
<g font-size="3.5">
<text x="198.9" y="169.5">+</text>
<text x="198.9" y="173.4">-</text>
</g>
<g font-size="3.1">
<text x="90.8" y="58.8">POWER SW1</text>
<text x="90.8" y="74.3">POWER SW2</text>
<text x="231.7" y="89.7">DX=1.00V=200K 1%</text>
<text x="231.7" y="85.9">SX=1.32V=365K 1%</text>
<text x="92.7" y="95.5">INPUT</text>
<text x="90.8" y="128.3">OUTPUT</text>
<text x="106.2" y="161.1">RESET</text>
<text x="222" y="166.6">DMP ELECTRONICS INC.</text>
</g>
<g font-size="2.5">
<text x="241.3" y="98.8">OPTION2</text>
<text x="258.7" y="98.8">OPTION1</text>
</g>
<g font-size="2.1">
<text x="146.7" y="69.5">OPTION1</text>
<text x="146.7" y="137.1">OPTION2</text>
</g>
<g font-size="1.7" fill="#000080">
<text x="36.7" y="7.3">U1I</text>
<text x="36.7" y="9.3">Vortex86SX/DX</text>
<text x="119.7" y="22.8">J16</text>
<text x="220.1" y="30.5">U11</text>
<text x="225.9" y="30.5">LTC3407-3 DFN10</text>
<text x="266.4" y="32.4">R74</text>
<text x="177.6" y="38.2">D5</text>
<text x="177.6" y="40.5">FM160</text>
<text x="198.9" y="38.2">L43</text>
<text x="198.9" y="40.2">2.2uH/03x02</text>
<text x="249.1" y="38.2">L44</text>
<text x="249.1" y="40.2">2.2uH/03x02</text>
<text x="266.4" y="38.2">100K</text>
<text x="119.7" y="45.9">ATXPWR</text>
<text x="187.3" y="45.9">C64</text>
<text x="196.9" y="45.9">C65</text>
<text x="206.6" y="45.9">C66</text>
<text x="262.6" y="47.9">C67</text>
<text x="270.3" y="47.9">C68</text>
<text x="144.8" y="51.7">R75</text>
<text x="154.5" y="51.7">4.7K</text>
<text x="195" y="53.7">100uF/ 6.3V (B) TAN</text>
<text x="206.6" y="49.8">47uF</text>
<text x="270.3" y="51.7">100uF/ 6.3V (B) TAN</text>
<text x="123.6" y="57.5">SW_SPDT_180</text>
<text x="125.5" y="55.6">SW1</text>
<text x="185.4" y="55.6">100uF/ 6.3V (B) TAN</text>
<text x="260.6" y="55.6">100uF/ 6.3V (B) TAN</text>
<text x="104.3" y="76.8">SW3</text>
<text x="38.6" y="80.7">U1H</text>
<text x="102.3" y="82.6">TACT SW</text>
<text x="113.9" y="80.7">R110</text>
<text x="36.7" y="84.5">Vortex86SX/DX</text>
<text x="113.9" y="86.5">100</text>
<text x="123.6" y="88.4">R111</text>
<text x="138.4" y="88.6">Q2</text>
<text x="113.9" y="92.3">R112</text>
<text x="123.6" y="90.3">1K</text>
<text x="138.3" y="92.1">3904</text>
<text x="113.9" y="98.1">10K</text>
<text x="264.5" y="101.9">VR1</text>
<text x="270.3" y="101.9">200K</text>
<text x="213.3" y="106">U12</text>
<text x="241.3" y="107.7">C69</text>
<text x="249.1" y="107.7">R77</text>
<text x="113.9" y="113.5">R113</text>
<text x="241.3" y="111.6">10pF</text>
<text x="249.1" y="109.6">365K 1%</text>
<text x="260.6" y="113.5">R123</text>
<text x="113.9" y="119.3">1K</text>
<text x="196.9" y="117.4">L45</text>
<text x="196.9" y="119.3">2.2uH/03x02</text>
<text x="260.6" y="115.4">200K 1%</text>
<text x="123.6" y="121.2">R114</text>
<text x="123.6" y="123.1">1K</text>
<text x="129.4" y="125.1">R115</text>
<text x="138.3" y="124.9">3904</text>
<text x="138.4" y="121.4">Q3</text>
<text x="185.4" y="123.1">C71</text>
<text x="197.9" y="125.1">C73</text>
<text x="212.4" y="123.1">LTC3560 TSOT23-6</text>
<text x="239.4" y="123.1">C74</text>
<text x="249.1" y="123.1">R78</text>
<text x="249.1" y="125.1">301K 1%</text>
<text x="129.4" y="130.9">1K</text>
<text x="183.4" y="127">100uF/ 6.3V (B) TAN</text>
<text x="196.9" y="128.9">100uF/ 6.3V (B) TAN</text>
<text x="239.4" y="127">47uF</text>
<text x="125.5" y="156">R76</text>
<text x="141.9" y="156">D3</text>
<text x="148.7" y="156">R124</text>
<text x="125.5" y="161.8">365K 1%</text>
<text x="140.9" y="159.8">BAT54C</text>
<text x="148.7" y="161.8">249K 1%</text>
<text x="110.1" y="167.6">SW2</text>
<text x="192.1" y="167.7">J17</text>
<text x="110.1" y="173.4">TACT SW</text>
<text x="125.5" y="173.4">C70</text>
<text x="148.7" y="173.4">C215</text>
<text x="125.5" y="177.2">104</text>
<text x="148.7" y="177.2">104</text>
<text x="187.3" y="175.7">HEADER 2-5.0mm</text>
</g>
<g font-size="1.7">
<text x="18.2" y="14.1">VCC1.8</text>
<text x="32.2" y="17.4">U10</text>
<text x="32.4" y="13.5">T11</text>
<text x="32.4" y="15.4">T12</text>
<text x="57.4" y="13.5">P17</text>
<text x="57.4" y="15.4">P18</text>
<text x="57.4" y="17.4">R11</text>
<text x="31.1" y="21.2">AA21</text>
<text x="31.1" y="23.1">AA22</text>
<text x="32.3" y="19.3">V10</text>
<text x="57.4" y="19.3">R12</text>
<text x="57.4" y="21.2">R15</text>
<text x="57.4" y="23.1">R16</text>
<text x="31.1" y="25.1">AA23</text>
<text x="32" y="27">AC4</text>
<text x="32" y="28.9">AC5</text>
<text x="57.4" y="25.1">R17</text>
<text x="57.4" y="27">R18</text>
<text x="57.4" y="28.9">T9</text>
<text x="98.1" y="27.6">-12V</text>
<text x="114.5" y="25.1">11</text>
<text x="114.5" y="27">12</text>
<text x="114.5" y="28.9">13</text>
<text x="136.5" y="25.1">1</text>
<text x="136.5" y="27">2</text>
<text x="136.5" y="28.9">3</text>
<text x="258.7" y="26.2">VCC3</text>
<text x="32" y="30.9">AC6</text>
<text x="32.3" y="34.7">V12</text>
<text x="57.4" y="30.9">T10</text>
<text x="57.4" y="32.8">T13</text>
<text x="57.4" y="34.7">T14</text>
<text x="114.5" y="30.9">14</text>
<text x="114.5" y="32.8">15</text>
<text x="114.5" y="34.7">16</text>
<text x="136.5" y="30.9">4</text>
<text x="136.5" y="32.8">5</text>
<text x="136.5" y="34.7">6</text>
<text x="149.1" y="31.5">VCC</text>
<text x="149.1" y="35.3">VCC</text>
<text x="173.8" y="30.1">VCC</text>
<text x="175.7" y="35.3" transform="rotate(-90 175.7 35.3)">A</text>
<text x="193.1" y="30.1">VCC1.8</text>
<text x="217.8" y="34.7">1</text>
<text x="242.7" y="34.7">10</text>
<text x="32.2" y="40.5">U16</text>
<text x="32.3" y="36.7">V11</text>
<text x="33.2" y="38.6">V4</text>
<text x="57.4" y="36.7">T15</text>
<text x="57.4" y="38.6">U9</text>
<text x="57.4" y="40.5">U17</text>
<text x="98.1" y="41.1">VCC</text>
<text x="98.1" y="39.2">-5V</text>
<text x="114.5" y="36.7">17</text>
<text x="114.5" y="38.6">18</text>
<text x="114.5" y="40.5">19</text>
<text x="136.5" y="36.7">7</text>
<text x="136.5" y="38.6">8</text>
<text x="136.5" y="40.5">9</text>
<text x="148.7" y="40.2">SB5V</text>
<text x="175.7" y="42" transform="rotate(-90 175.7 42)">C</text>
<text x="217.8" y="38.6">2</text>
<text x="242.7" y="38.6">9</text>
<text x="32.2" y="46.3">U13</text>
<text x="32.2" y="44.4">U14</text>
<text x="32.2" y="42.4">U15</text>
<text x="57.4" y="42.4">V9</text>
<text x="57.4" y="44.4">V17</text>
<text x="57.4" y="46.3">W5</text>
<text x="98.1" y="43.1">VCC</text>
<text x="114.5" y="42.4">20</text>
<text x="136.5" y="42.4">10</text>
<text x="149.1" y="43.1">+12V</text>
<text x="185.3" y="45" transform="rotate(-90 185.3 45)">1</text>
<text x="195" y="45" transform="rotate(-90 195 45)">1</text>
<text x="204.6" y="45" transform="rotate(-90 204.6 45)">1</text>
<text x="217.8" y="42.4">3</text>
<text x="217.8" y="46.3">4</text>
<text x="242.7" y="46.3">7</text>
<text x="242.7" y="42.4">8</text>
<text x="260.6" y="46.9" transform="rotate(-90 260.6 46.9)">1</text>
<text x="268.3" y="46.9" transform="rotate(-90 268.3 46.9)">1</text>
<text x="32.2" y="50.2">U11</text>
<text x="32.2" y="48.2">U12</text>
<text x="32.4" y="52.1">T18</text>
<text x="57.4" y="48.2">W6</text>
<text x="57.4" y="50.2">AB21</text>
<text x="57.4" y="52.1">AB22</text>
<text x="160.2" y="51.7">SB5V</text>
<text x="185.3" y="51.6" transform="rotate(-90 185.3 51.6)">2</text>
<text x="195" y="51.6" transform="rotate(-90 195 51.6)">2</text>
<text x="204.6" y="51.6" transform="rotate(-90 204.6 51.6)">2</text>
<text x="217.8" y="50.2">5</text>
<text x="242.7" y="50.2">6</text>
<text x="260.6" y="53.6" transform="rotate(-90 260.6 53.6)">2</text>
<text x="268.3" y="53.6" transform="rotate(-90 268.3 53.6)">2</text>
<text x="32.1" y="57.9">AB4</text>
<text x="32.1" y="59.8">AB5</text>
<text x="32.4" y="56">T16</text>
<text x="32.4" y="54">T17</text>
<text x="57.4" y="54">AB23</text>
<text x="57.4" y="56">AC20</text>
<text x="130.7" y="59.8">1</text>
<text x="216.8" y="54">11</text>
<text x="31" y="63.7">AC10</text>
<text x="31" y="65.6">AC11</text>
<text x="32.1" y="61.7">AB6</text>
<text x="123.2" y="61.7">2</text>
<text x="130.7" y="63.7">3</text>
<text x="31" y="67.5">AC12</text>
<text x="93.5" y="79.7">SB5V</text>
<text x="102" y="79.1">2</text>
<text x="111.4" y="79.1">1</text>
<text x="19.3" y="88.4">VCC3</text>
<text x="32.3" y="88.8">E18</text>
<text x="57.4" y="88.8">E7</text>
<text x="32.3" y="94.6">K15</text>
<text x="32.4" y="90.7">F18</text>
<text x="32.6" y="92.6">J15</text>
<text x="57.4" y="90.7">E8</text>
<text x="57.4" y="92.6">E17</text>
<text x="57.4" y="94.6">J10</text>
<text x="32" y="98.4">M15</text>
<text x="32" y="100.4">M16</text>
<text x="32.4" y="96.5">L15</text>
<text x="57.4" y="96.5">J11</text>
<text x="57.4" y="98.4">J12</text>
<text x="57.4" y="100.4">K9</text>
<text x="193.1" y="99.6">VCORE</text>
<text x="32.3" y="102.3">P10</text>
<text x="32.3" y="104.2">P11</text>
<text x="32.3" y="106.2">P12</text>
<text x="57.4" y="102.3">K10</text>
<text x="57.4" y="104.2">K11</text>
<text x="57.4" y="106.2">K12</text>
<text x="112" y="107.3">VCC</text>
<text x="262.2" y="104.2">1</text>
<text x="273.6" y="104.2">3</text>
<text x="19.3" y="113.5">VCC3</text>
<text x="32.2" y="113.9">N17</text>
<text x="32.3" y="108.1">P13</text>
<text x="32.3" y="110">P14</text>
<text x="57.4" y="108.1">L9</text>
<text x="57.4" y="110">L10</text>
<text x="57.4" y="111.9">L11</text>
<text x="57.4" y="113.9">L12</text>
<text x="202.3" y="110.6">VCC</text>
<text x="210.1" y="110">1</text>
<text x="210.1" y="113.9">2</text>
<text x="231.1" y="113.9">5</text>
<text x="231.1" y="110">6</text>
<text x="268.3" y="109.5" transform="rotate(-90 268.3 109.5)">2</text>
<text x="32.2" y="115.8">N18</text>
<text x="32.3" y="117.7">P15</text>
<text x="32.3" y="119.7">P16</text>
<text x="57.4" y="115.8">M9</text>
<text x="57.4" y="117.7">M10</text>
<text x="57.4" y="119.7">M11</text>
<text x="210.1" y="117.7">3</text>
<text x="231.1" y="117.7">4</text>
<text x="241.7" y="118.3">VCC</text>
<text x="32.2" y="123.5">R10</text>
<text x="32.2" y="125.5">R13</text>
<text x="33.1" y="121.6">R9</text>
<text x="57.4" y="123.5">N16</text>
<text x="57.4" y="125.5">N15</text>
<text x="183.4" y="122.2" transform="rotate(-90 183.4 122.2)">1</text>
<text x="195" y="122.2" transform="rotate(-90 195 122.2)">1</text>
<text x="237.4" y="122.2" transform="rotate(-90 237.4 122.2)">1</text>
<text x="32.2" y="127.4">R14</text>
<text x="32.7" y="131.2">W3</text>
<text x="33.2" y="129.3">V3</text>
<text x="57.4" y="127.4">N13</text>
<text x="57.4" y="129.3">N12</text>
<text x="57.4" y="131.2">N11</text>
<text x="183.4" y="128.8" transform="rotate(-90 183.4 128.8)">2</text>
<text x="195" y="128.8" transform="rotate(-90 195 128.8)">2</text>
<text x="237.4" y="128.8" transform="rotate(-90 237.4 128.8)">2</text>
<text x="32.1" y="135.1">AA4</text>
<text x="32.1" y="137">AA5</text>
<text x="32.7" y="133.2">W4</text>
<text x="57.4" y="133.2">N10</text>
<text x="57.4" y="135.1">N14</text>
<text x="57.4" y="137">M13</text>
<text x="31" y="140.9">AC21</text>
<text x="31" y="142.8">AC22</text>
<text x="32.1" y="139">AA6</text>
<text x="57.4" y="139">M12</text>
<text x="57.4" y="140.9">L13</text>
<text x="57.4" y="142.8">K13</text>
<text x="19.3" y="148.3">VCORE</text>
<text x="31" y="144.8">AC23</text>
<text x="33.3" y="148.6">F8</text>
<text x="57.4" y="148.6">J13</text>
<text x="123.6" y="146.3">VCC</text>
<text x="32.4" y="150.5">F13</text>
<text x="32.4" y="152.5">F14</text>
<text x="32.6" y="154.4">J14</text>
<text x="57.4" y="150.5">F17</text>
<text x="57.4" y="152.5">F16</text>
<text x="57.4" y="154.4">F15</text>
<text x="137.1" y="153.1" transform="rotate(-90 137.1 153.1)">3</text>
<text x="32" y="160.2">M14</text>
<text x="32.3" y="156.3">K14</text>
<text x="32.4" y="158.3">L14</text>
<text x="33" y="166">G4</text>
<text x="33.1" y="162.1">N9</text>
<text x="33.2" y="164.1">P9</text>
<text x="135.1" y="165.5" transform="rotate(-90 135.1 165.5)">1</text>
<text x="139" y="165.5" transform="rotate(-90 139 165.5)">2</text>
<text x="183.4" y="165.6">VCC</text>
<text x="19.3" y="169.5">VCC3</text>
<text x="32.4" y="169.8">F23</text>
<text x="107.7" y="169.8">2</text>
<text x="117.2" y="169.8">1</text>
<text x="222" y="173">Title</text>
<text x="32.2" y="175.6">D21</text>
<text x="222" y="178.8">Size</text>
<text x="229.8" y="174.9">Vortex86SX/DX POWER</text>
<text x="229.8" y="178.8">Document Number</text>
<text x="285.7" y="178.8">Rev</text>
<text x="222" y="184.6">Date:</text>
<text x="229.8" y="180.7">DM116A</text>
<text x="230" y="184.6">Wednesday, September 24, 2008</text>
<text x="260.6" y="184.6">Sheet</text>
<text x="270.3" y="184.6">7</text>
<text x="276.1" y="184.6">of</text>
<text x="281.9" y="184.6">12</text>
<text x="287.7" y="180.7">1.1</text>
<text x="127.4" y="196.5">VCC</text>
</g>
<g font-size="1.7" fill="#004080">
<text x="37.7" y="14.3">Vdd_core</text>
<text x="37.7" y="16.2">Vdd_core</text>
<text x="49.8" y="14.3">Vss_io</text>
<text x="49.8" y="16.2">Vss_io</text>
<text x="37.7" y="18.2">Vdd_core</text>
<text x="37.7" y="20.1">Vdd_core</text>
<text x="37.7" y="22">Vdd_core</text>
<text x="37.7" y="23.9">Vdd_core</text>
<text x="49.8" y="18.2">Vss_io</text>
<text x="49.8" y="20.1">Vss_io</text>
<text x="49.8" y="22">Vss_io</text>
<text x="49.8" y="23.9">Vss_io</text>
<text x="37.7" y="25.9">Vdd_core</text>
<text x="37.7" y="27.8">Vdd_core</text>
<text x="37.7" y="29.7">Vdd_core</text>
<text x="49.8" y="25.9">Vss_io</text>
<text x="49.8" y="27.8">Vss_io</text>
<text x="49.8" y="29.7">Vss_io</text>
<text x="118.8" y="25.9">3V3</text>
<text x="118.8" y="27.8">-12V</text>
<text x="118.8" y="29.7">GND</text>
<text x="130.3" y="29.7">GND</text>
<text x="131.1" y="25.9">3V3</text>
<text x="131.1" y="27.8">3V3</text>
<text x="37.7" y="31.7">Vdd_core</text>
<text x="37.7" y="35.5">Vss_core</text>
<text x="49.8" y="31.7">Vss_io</text>
<text x="49.8" y="33.6">Vss_io</text>
<text x="49.8" y="35.5">Vss_io</text>
<text x="118.8" y="31.7">PS-ON</text>
<text x="118.8" y="33.6">GND</text>
<text x="118.8" y="35.5">GND</text>
<text x="130.3" y="33.6">GND</text>
<text x="132.1" y="31.7">5V</text>
<text x="132.1" y="35.5">5V</text>
<text x="221.1" y="35.5">Vout1</text>
<text x="235.8" y="35.5">Vout2</text>
<text x="37.7" y="41.3">Vss_core</text>
<text x="37.7" y="39.4">Vss_core</text>
<text x="37.7" y="37.5">Vss_core</text>
<text x="49.8" y="37.5">Vss_io</text>
<text x="49.8" y="39.4">Vss_io</text>
<text x="49.8" y="41.3">Vss_io</text>
<text x="118.8" y="37.5">GND</text>
<text x="118.8" y="39.4">-5V</text>
<text x="118.8" y="41.3">5V</text>
<text x="128.2" y="39.4">PW-OK</text>
<text x="129.7" y="41.3">5VSB</text>
<text x="130.3" y="37.5">GND</text>
<text x="221.1" y="39.4">RUN1</text>
<text x="235.6" y="39.4">RUN2</text>
<text x="37.7" y="47.1">Vss_core</text>
<text x="37.7" y="45.2">Vss_core</text>
<text x="37.7" y="43.2">Vss_core</text>
<text x="49.8" y="43.2">Vss_io</text>
<text x="49.8" y="45.2">Vss_io</text>
<text x="49.8" y="47.1">Vss_io</text>
<text x="118.8" y="43.2">5V</text>
<text x="131.1" y="43.2">12V</text>
<text x="221.1" y="43.2">Vin</text>
<text x="221.1" y="47.1">SW1</text>
<text x="236.5" y="47.1">SW2</text>
<text x="236.6" y="43.2">POR</text>
<text x="37.7" y="52.9">Vss_core</text>
<text x="37.7" y="51">Vss_core</text>
<text x="37.7" y="49">Vss_core</text>
<text x="49.8" y="49">Vss_io</text>
<text x="49.8" y="51">Vss_io</text>
<text x="49.8" y="52.9">Vss_io</text>
<text x="221.1" y="51">GND</text>
<text x="229.9" y="51">MODE/SYNC</text>
<text x="37.7" y="56.8">Vss_core</text>
<text x="37.7" y="54.8">Vss_core</text>
<text x="37.7" y="58.7">Vss_core</text>
<text x="49.8" y="54.8">Vss_io</text>
<text x="49.8" y="56.8">Vss_io</text>
<text x="221.1" y="54.8">PAD</text>
<text x="37.7" y="60.6">Vss_core</text>
<text x="37.7" y="62.5">Vss_core</text>
<text x="37.7" y="64.5">Vss_core</text>
<text x="37.7" y="66.4">Vss_core</text>
<text x="37.7" y="68.3">Vss_core</text>
<text x="37.7" y="89.6">VCC3V</text>
<text x="50" y="89.6">GNDK</text>
<text x="37.7" y="91.5">VCC3V</text>
<text x="37.7" y="93.4">VCC3V</text>
<text x="37.7" y="95.4">VCC3V</text>
<text x="50" y="91.5">GNDK</text>
<text x="50" y="93.4">GNDK</text>
<text x="50" y="95.4">GNDK</text>
<text x="37.7" y="97.3">VCC3V</text>
<text x="37.7" y="99.2">VCC3V</text>
<text x="37.7" y="101.2">VCC3V</text>
<text x="50" y="97.3">GNDK</text>
<text x="50" y="99.2">GNDK</text>
<text x="50" y="101.2">GNDK</text>
<text x="37.7" y="103.1">VCC3V</text>
<text x="37.7" y="105">VCC3V</text>
<text x="37.7" y="107">VCC3V</text>
<text x="50" y="103.1">GNDK</text>
<text x="50" y="105">GNDK</text>
<text x="50" y="107">GNDK</text>
<text x="37.7" y="108.9">VCC3V</text>
<text x="37.7" y="110.8">VCC3V</text>
<text x="50" y="108.9">GNDK</text>
<text x="50" y="110.8">GNDK</text>
<text x="50" y="112.7">GNDK</text>
<text x="213.4" y="110.8">RUN SYNC/MODE</text>
<text x="37.7" y="114.7">Vdd_io</text>
<text x="37.7" y="116.6">Vdd_io</text>
<text x="37.7" y="118.5">Vdd_io</text>
<text x="50" y="114.7">GNDK</text>
<text x="50" y="116.6">GNDK</text>
<text x="50" y="118.5">GNDK</text>
<text x="213.4" y="118.5">SW</text>
<text x="213.4" y="114.7">GND</text>
<text x="225.4" y="114.7">VFB</text>
<text x="225.9" y="118.5">VIN</text>
<text x="37.7" y="120.5">Vdd_io</text>
<text x="37.7" y="122.4">Vdd_io</text>
<text x="37.7" y="124.3">Vdd_io</text>
<text x="48" y="124.3">GND_R3</text>
<text x="50" y="120.5">GNDK</text>
<text x="37.7" y="126.3">Vdd_io</text>
<text x="37.7" y="128.2">Vdd_io</text>
<text x="37.7" y="130.1">Vdd_io</text>
<text x="48" y="126.3">GND_R3</text>
<text x="48" y="128.2">GND_R3</text>
<text x="48" y="130.1">GND_R3</text>
<text x="37.7" y="132">Vdd_io</text>
<text x="37.7" y="134">Vdd_io</text>
<text x="37.7" y="135.9">Vdd_io</text>
<text x="37.7" y="137.8">Vdd_io</text>
<text x="48" y="132">GND_R3</text>
<text x="48" y="134">GND_R3</text>
<text x="48" y="135.9">GND_R3</text>
<text x="48" y="137.8">GND_R3</text>
<text x="37.7" y="139.8">Vdd_io</text>
<text x="37.7" y="141.7">Vdd_io</text>
<text x="37.7" y="143.6">Vdd_io</text>
<text x="48" y="139.8">GND_R3</text>
<text x="48" y="141.7">GND_R3</text>
<text x="48" y="143.6">GND_R3</text>
<text x="37.7" y="149.4">VCCK</text>
<text x="37.7" y="145.6">Vdd_io</text>
<text x="48" y="149.4">GND_R3</text>
<text x="37.7" y="151.3">VCCK</text>
<text x="37.7" y="153.3">VCCK</text>
<text x="37.7" y="155.2">VCCK</text>
<text x="48" y="151.3">GND_R3</text>
<text x="48" y="153.3">GND_R3</text>
<text x="48" y="155.2">GND_R3</text>
<text x="37.7" y="157.1">VCCK</text>
<text x="37.7" y="159.1">VCCK</text>
<text x="37.7" y="161">VCCK</text>
<text x="37.7" y="162.9">VCCK</text>
<text x="37.7" y="164.9">VCCK</text>
<text x="37.7" y="166.8">VCCK</text>
<text x="37.7" y="170.6">VCC_SPI</text>
<text x="192.1" y="170.6">1</text>
<text x="192.1" y="172.6">2</text>
<text x="37.7" y="176.4">GND_SPI</text>
</g>
<g font-size="1.7" fill="#f00">
<text x="208.5" y="28.6">RUN1</text>
<text x="247.1" y="28.6">RUN2</text>
<text x="272.6" y="43.1">PWRGD</text>
<text x="285.7" y="43.1">5</text>
<text x="113.9" y="51.7">PSON-</text>
<text x="83" y="89.4">6</text>
<text x="93.5" y="89.4">GP35</text>
<text x="83" y="122.2">6</text>
<text x="93.5" y="122.2">GP34</text>
<text x="129.4" y="169.5">RUN2</text>
<text x="139" y="169.5">RUN1</text>
</g>
<g font-size="1.7" fill="#00f">
<text x="185.8" y="45.4" transform="rotate(90 185.8 45.4)">+</text>
<text x="195.4" y="45.4" transform="rotate(90 195.4 45.4)">+</text>
<text x="205.1" y="45.4" transform="rotate(90 205.1 45.4)">+</text>
<text x="261.1" y="47.3" transform="rotate(90 261.1 47.3)">+</text>
<text x="268.8" y="47.3" transform="rotate(90 268.8 47.3)">+</text>
<text x="183.9" y="122.6" transform="rotate(90 183.9 122.6)">+</text>
<text x="195.4" y="122.6" transform="rotate(90 195.4 122.6)">+</text>
<text x="237.9" y="122.6" transform="rotate(90 237.9 122.6)">+</text>
</g>
<g font-size="1.4">
<text x="30.9" y="1.5">5</text>
<text x="88.8" y="1.5">4</text>
<text x="146.7" y="1.5">3</text>
<text x="204.7" y="1.5">2</text>
<text x="262.6" y="1.5">1</text>
<text x=".5" y="26.1">D</text>
<text x="292" y="26.1">D</text>
<text x=".5" y="71.9">C</text>
<text x="292" y="71.9">C</text>
<text x=".5" y="117.8">B</text>
<text x="292" y="117.8">B</text>
<text x=".5" y="163.6">A</text>
<text x="292" y="163.6">A</text>
<text x="30.9" y="186.8">5</text>
<text x="88.8" y="186.8">4</text>
<text x="146.7" y="186.8">3</text>
<text x="204.7" y="186.8">2</text>
<text x="262.6" y="186.8">1</text>
</g>
</svg>
